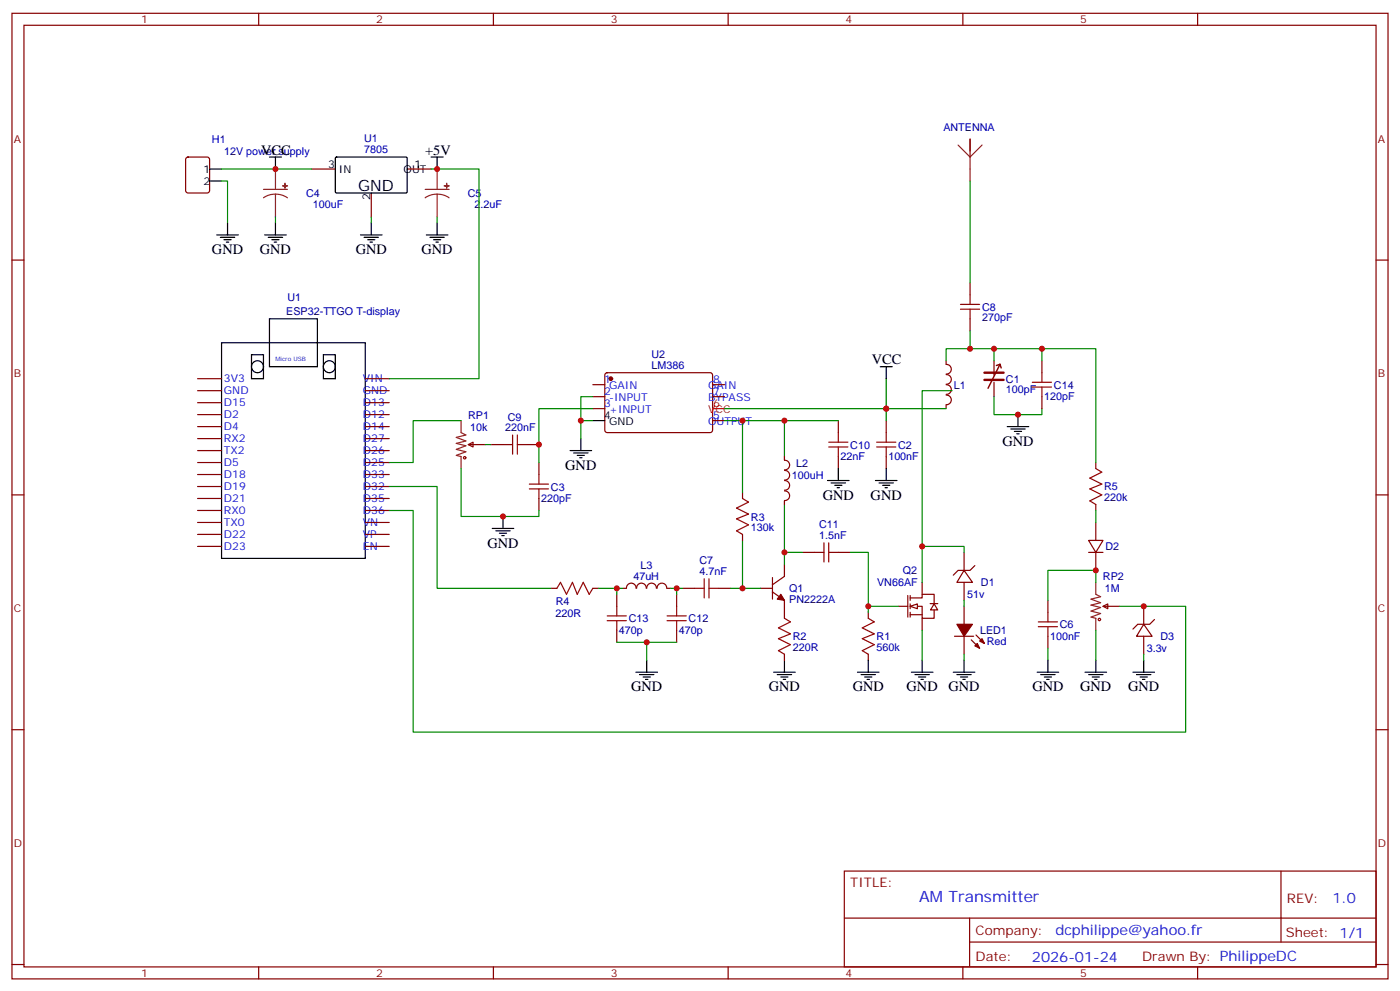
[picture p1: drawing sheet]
<svg xmlns="http://www.w3.org/2000/svg" width="412mm" height="292mm" viewBox="0 0 412 292" stroke-linecap="round" stroke-linejoin="round" font-family="sans-serif">
<g fill="none" stroke="#870000" stroke-width=".35">
<path d="M3.5 3.9h405.4v284.4h-405.4zM7.1 7.4h398.2v277.3h-398.2zM76.2 3.9v3.5M145.3 3.9v3.5M214.5 3.9v3.5M283.6 3.9v3.5M352.8 3.9v3.5M54.9 46.5l.5-.3h5.6l.7 .5v9.4l-.4 .7h-5.9l-.7-.4v-9.4zM3.5 76.6h3.6M405.3 76.6h3.6M3.5 145.7h3.6M405.3 145.7h3.6"/>
<path d="M264.6 178.5h2.8M267.4 175.4v6.3M268.1 178.5h3.5v3.6h3.6v-2.5M268.1 176.1h3.5v-1.1h3.6v2.8M268.1 175.4v1.4M268.1 177.8v1.4M271.6 171.5v3.5M274 177.8h2.2M275.2 177.8l1 1.8h-2.1zM268.1 180.3v1.4M268.1 181h3.5M271.6 182.1v3.5"/>
<path d="M3.5 214.9h3.6M405.3 214.9h3.6M248.7 256.5h156.6v28.2h-156.6zM377.3 256.5v20.9M248.7 270.4h156.5M285.6 277.4h119.6M285.6 270.4v14.1M3.5 284h3.6M76.2 284.7v3.6M145.3 284.7v3.6M214.5 284.7v3.6M283.6 284.7v3.6"/>
<path d="M352.8 284.7v3.6M405.3 284h3.6"/>
</g>
<g fill="none" stroke="#000" stroke-width=".35">
<path d="M61.7 49.8h3.6M61.7 53.3h3.6M79.4 46.2h3.5M81.1 46.2v3.6M63.9 69.2h6.3M64.9 69.9h4.2M66 70.6h2.1M66.7 71.3h.7M67 65.7v3.5M268.5 197.9h6.3M269.5 198.6h4.3M270.6 199.4h2.1"/>
<path d="M271.6 194.4v3.5M271.3 200.1h.7"/>
</g>
<path d="M65.3 53.3h1.7v12.4M65.3 49.8h15.8" fill="none" stroke="#008700" stroke-width=".35"/>
<path d="M268.1 178.5l2.1-.7v1.4z" fill="#fff" stroke="#870000" stroke-width=".35"/>
<g fill="none" stroke="#8c2424" stroke-width=".35">
<path d="M77.6 55.8h7.1M81.1 57.2l-1.8 .2-1.7 .8M81.1 57.2l1.9 .2 1.7 .8M81.1 49.8v6M81.1 57.2v6.7M125.2 55.8h7.1M128.8 57.2l-1.9 .2-1.7 .8M128.8 57.2l1.8 .2 1.7 .8M128.8 49.8v6M128.8 57.2v6.7M282.2 42.7l3.6 3.5M285.8 46.2v7.1"/>
<path d="M289.3 42.7l-3.5 3.5M135.8 123.9v3.5l1.4 .7-2.8 .7 2.8 1.1-2.8 .7 2.8 .7-2.8 1 2.8 .7-2.8 1.1 1.4 .3v3.6M322.8 171.5v3.5l1.4 .7-2.8 .7 2.8 1.1-2.8 .7 2.8 .7-2.8 1.1 2.8 .7-2.8 1 1.4 .4v3.5"/>
</g>
<g fill="#8c2424" stroke="#8c2424" stroke-width=".35">
<path d="M83.3 54.7l1.4 .1z"/>
<path d="M83.9 54l.1 1.4z"/>
<path d="M130.9 54.7l1.4 .1z"/>
<path d="M131.6 54v1.4z"/>
</g>
<g fill="none" stroke="#000" stroke-width=".35">
<path d="M98.8 46.4l.3-.2 20.7 .1 .1 .3v10.1l-.3 .1h-20.6l-.2-.3zM127 46.2h3.5M128.8 46.2v3.6M78 69.2h6.3M79 69.9h4.3M80.1 70.6h2.1M80.8 71.3h.7M81.1 65.7v3.5M106.2 69.2h6.3M107.2 69.9h4.3M108.3 70.6h2.1M109 71.3h.7"/>
<path d="M109.4 65.7v3.5M125.6 69.2h6.3M126.6 69.9h4.3M127.7 70.6h2.1M128.4 71.3h.7M128.8 65.7v3.5M79.4 93.9h14.1v14.1h-14.1zM65.3 100.9h42.3v63.5h-42.3zM74.1 104.5h3.5v7h-3.5zM95.2 104.5h3.6v7h-3.6zM259.3 108h3.5M261.1 108v3.5"/>
<path d="M167.9 132.7h6.4M169 133.4h4.2M170 134.1h2.2M170.7 134.8h.7M171.1 129.2v3.5M174.6 123.9h3.6M246.9 138v3.5M261.1 138v3.5M296.7 125.6h6.3M297.7 126.3h4.3M298.8 127h2.1M299.5 127.7h.7"/>
<path d="M299.9 122.1v3.5M145 155.6h6.3M146 156.3h4.3M147.1 157h2.1M147.8 157.7h.7M148.2 152.1v3.5M243.8 141.5h6.3M244.8 142.2h4.3M245.9 142.9h2.1M246.6 143.6h.7M257.9 141.5h6.3M258.9 142.2h4.3"/>
<path d="M260 142.9h2.1M260.7 143.6h.7M187.3 197.9h6.4M188.4 198.6h4.2M189.4 199.4h2.2M190.5 194.4v3.5M227.9 197.9h6.3M229 198.6h4.2M230 199.4h2.1M231.1 194.4v3.5M252.6 197.9h6.3M253.6 198.6h4.3"/>
<path d="M254.7 199.4h2.1M255.8 194.4v3.5M280.8 197.9h6.4M281.9 198.6h4.2M282.9 199.4h2.1M284 194.4v3.5M305.5 197.9h6.4M306.6 198.6h4.2M307.6 199.4h2.1M308.7 194.4v3.5M319.6 197.9h6.4M320.7 198.6h4.2"/>
<path d="M321.7 199.4h2.1M322.8 194.4v3.5M333.7 197.9h6.4M334.8 198.6h4.2M335.8 199.4h2.2M336.9 194.4v3.5M190.1 200.1h.8M230.7 200.1h.7M255.4 200.1h.7M283.6 200.1h.7M308.3 200.1h.7M322.4 200.1h.7"/>
<path d="M336.5 200.1h.8"/>
<circle cx="75.8" cy="108" r="1.76"/>
<circle cx="97" cy="108" r="1.76"/>
</g>
<g fill="none" stroke="#870000" stroke-width=".35">
<path d="M91.7 49.8h7.1M109.4 56.8v7.1M119.9 49.8h7.1M285.8 41v5.2M285.8 83.3v3.5M285.8 93.9v3.5M58.2 111.5h7.1M58.2 115h7.1M58.2 118.6h7.1M107.6 111.5h7.1M107.6 115h7.1M107.6 118.6h7.1"/>
<path d="M174.6 113.3h3.6M174.6 116.8h3.6M178.4 110l.5-.3 30.6 .1 .4 .7-.1 16.5-.6 .4-30.6-.1-.4-.6v-16.2zM209.9 113.3h3.5M209.9 116.8h3.5M278.7 106.2v1.1M278.7 119.3v1M278.7 107.3a1.41 1.41 0 0 1 1.5 1.4 1.41 1.41 0 0 1-1.5 1.4M278.7 116.3a1.41 1.41 0 0 1 1.5 1.5 1.41 1.41 0 0 1-1.5 1.4M278.7 110.3a1.41 1.41 0 0 1 1.5 1.4 1.41 1.41 0 0 1-1.5 1.4M278.7 113.3a1.41 1.41 0 0 1 1.5 1.4 1.41 1.41 0 0 1-1.5 1.4M306.9 106.2v3.5"/>
<path d="M306.9 116.8v3.5M58.2 122.1h7.1M58.2 125.6h7.1M58.2 129.2h7.1M58.2 132.7h7.1M58.2 136.2h7.1M58.2 139.7h7.1M107.6 122.1h7.1M107.6 125.6h7.1M107.6 129.2h7.1M107.6 132.7h7.1M107.6 136.2h7.1"/>
<path d="M107.6 139.7h7.1M137.9 130.9l1.4-.7v1.4zM137.9 130.9h5M144.6 130.9h3.6M155.2 130.9h3.5M158.7 136.2v3.5M174.6 120.3h3.6M209.9 123.9h3.5M231.1 134.4v1.1M231.1 135.5a1.41 1.41 0 0 1 1.5 1.4 1.41 1.41 0 0 1-1.5 1.5M231.1 138.5a1.41 1.41 0 0 1 1.5 1.4 1.41 1.41 0 0 1-1.5 1.4M246.9 123.9v3.5"/>
<path d="M246.9 134.4v3.6M261.1 123.9v3.5M261.1 134.4v3.6M322.8 136.2v1.8M58.2 143.3h7.1M58.2 146.8h7.1M58.2 150.3h7.1M58.2 153.8h7.1M58.2 157.4h7.1M107.6 143.3h7.1M107.6 146.8h7.1M107.6 150.3h7.1"/>
<path d="M107.6 153.8h7.1M107.6 157.4h7.1M158.7 146.8v3.5M218.7 145v1.8M218.7 157.4v1.7M231.1 147.5v1.1M231.1 144.6a1.41 1.41 0 0 1 1.5 1.4 1.41 1.41 0 0 1-1.5 1.4M231.1 141.5a1.41 1.41 0 0 1 1.5 1.4 1.41 1.41 0 0 1-1.5 1.4M320.7 159.1h4.2l-2.1 3.6zM322.8 148.6v1.7M322.8 153.8v5.3M58.2 160.9h7.1"/>
<path d="M107.6 160.9h7.1M162.3 173.2h1.7M174.6 173.2h1.8M181.7 175v3.5M183.4 173.2h1.1M184.5 173.2a1.41 1.41 0 0 1 1.5-1.5 1.41 1.41 0 0 1 1.4 1.5M187.5 173.2a1.41 1.41 0 0 1 1.4-1.5 1.41 1.41 0 0 1 1.4 1.5M190.5 173.2a1.41 1.41 0 0 1 1.4-1.5 1.41 1.41 0 0 1 1.4 1.5M193.6 173.2a1.41 1.41 0 0 1 1.4-1.5 1.41 1.41 0 0 1 1.4 1.5M196.5 173.2h1.1M199.3 175v3.5M201.1 173.2h3.5"/>
<path d="M211.7 173.2h3.5M224 173.2h3.5M227.5 174.3l3.6 2.5v5.3M227.5 170.1v6.3M231.1 166.2v3.5l-3.6 2.5M236.4 162.7h3.5M246.9 162.7h3.6M284 168l2.5 3.5h-4.6zM284 162.7v5.3M284 171.5v5.3M284 178.5v5.3M287.2 166.5l-1.4 1.5h-3.6l-1.4 1.4"/>
<path d="M308.7 176.8v3.5M320.7 162.7h4.2M322.8 162.7v5.3M324.9 178.5l1.4-.7v1.4zM324.9 178.5h4.9M336.9 178.5v5.3M181.7 185.6v3.5M199.3 185.6v3.5M231.1 192.7v1.7M255.8 180.3v1.8M255.8 192.7v1.7M281.2 187.4h5.6"/>
<path d="M284 187.4v5.3M286.1 188.4l2.5 2.5M287.5 187l2.5 2.5M308.7 187.4v3.5M336.9 183.8l2.5 3.6h-4.6zM336.9 187.4v5.3M340.1 182.4l-1.4 1.4h-3.6l-1.4 1.4"/>
</g>
<g fill="#870000" stroke="#870000" stroke-width=".35">
<path d="M287.9 189.5l.7 1.4-1.4-.7z"/>
<path d="M288.6 188.8l.7-.7 .7 1.4z"/>
<path d="M281.9 183.8h4.6l-2.5 3.6z"/>
<path d="M230 175l1.1 1.8-2.1-.4z"/>
<circle cx="179.9" cy="111.5" r=".53"/>
</g>
<g fill="none" stroke="#a10000" stroke-width=".35">
<path d="M282.9 89.6h5.7M282.9 91.1h5.7M285.8 86.8v2.8M285.8 91.1v2.8M304.1 114h5.6M304.1 112.6h5.6M306.9 109.7v2.9M306.9 114v2.8M148.2 130.9h2.8M151 128.1v5.6M152.4 128.1v5.6M152.4 130.9h2.8"/>
<path d="M158.7 139.7v2.9M244.1 131.6h5.7M244.1 130.2h5.7M246.9 127.4v2.8M246.9 131.6v2.8M258.2 131.6h5.7M258.2 130.2h5.7M261.1 127.4v2.8M261.1 131.6v2.8M322.8 138l1.8 1-3.6 1.8 3.6 1.8-3.6 1.4 3.6 1.7-3.6 1.8 1.8 1.1M155.9 142.6h5.7M155.9 144h5.7"/>
<path d="M158.7 144v2.8M218.7 146.8l1.8 1-3.5 1.8 3.5 1.8-3.5 1.4 3.5 1.8-3.5 1.7 1.7 1.1M242.7 159.8v5.7M244.1 159.8v5.7M164 173.2l1.1-1.7 1.8 3.5 1.7-3.5 1.4 3.5 1.8-3.5 1.8 3.5 1-1.8M181.7 178.5v2.9M199.3 178.5v2.9M204.6 173.2h2.8M207.4 170.4v5.7M208.8 170.4v5.7M208.8 173.2h2.9M239.9 162.7h2.8"/>
<path d="M244.1 162.7h2.8M178.9 182.8h5.6M178.9 181.4h5.6M181.7 182.8v2.8M196.5 182.8h5.6M196.5 181.4h5.6M199.3 182.8v2.8M231.1 182.1l1.7 1-3.5 1.8 3.5 1.8-3.5 1.4 3.5 1.7-3.5 1.8 1.8 1.1M255.8 182.1l1.7 1-3.5 1.8 3.5 1.8-3.5 1.4 3.5 1.7-3.5 1.8 1.8 1.1M305.9 184.5h5.6M305.9 183.1h5.6M308.7 180.3v2.8"/>
<path d="M308.7 184.5v2.9"/>
<circle cx="136.9" cy="134.8" r=".35"/>
<circle cx="323.9" cy="182.4" r=".35"/>
</g>
<path d="M209.9 120.3h3.5" fill="none" stroke="#f00" stroke-width=".35"/>
<g fill="none" stroke="#008700" stroke-width=".35">
<path d="M81.1 49.8h10.6M127 49.8h14.1v61.7h-26.4M285.8 53.3v30M81.1 63.9v1.8M109.4 63.9v1.8M128.8 63.9v1.8M285.8 97.4v5.3M174.6 116.8h-3.5v12.4M261.1 111.5v8.8h-47.7M278.7 106.2v-3.5h44.1v33.5M280.5 115h-8.9v45.9M292.8 116.8v5.3h14.1v-1.8"/>
<path d="M292.8 102.7v3.5M306.9 102.7v3.5M135.8 123.9h-14.1v12.3h-7M135.8 138v14.1h22.9v-1.8M142.9 130.9h1.7M171.1 123.9h3.5M174.6 120.3h-15.9v15.9M213.4 123.9h17.7v10.5M218.7 123.9v21.1M231.1 123.9h15.8M278.7 120.3h-17.6v3.6M114.7 150.3h7v65.3h227.5v-37.1h-19.4"/>
<path d="M114.7 143.3h14.1v29.9h33.5M218.7 159.1v14.1h5.3M231.1 148.6v17.6M322.8 150.3v3.5M176.4 173.2h5.3M183.4 173.2h-1.7v1.8M197.6 173.2h3.5M199.3 173.2v1.8M215.2 173.2h3.5M231.1 162.7h5.3M250.5 162.7h5.3v15.8h8.8M255.8 178.5v1.8"/>
<path d="M284 162.7v-1.8h-12.4v10.6M284 176.8v1.7M322.8 171.5v-3.5h-14.1v8.8M181.7 189.1h17.6M190.5 189.1v5.3M271.6 185.6v8.8M284 192.7v1.7M308.7 190.9v3.5M322.8 185.6v8.8M336.9 192.7v1.7"/>
</g>
<path d="M292.8 106.2v4.3M292.8 112.6v4.2" fill="none" stroke="#850000" stroke-width=".35"/>
<path d="M290 111.9h5.6M290 109.7h5.6" fill="none" stroke="#850000" stroke-width=".71"/>
<path d="M294.6 107.3l-3.6 7M294.6 107.3l-1.1 .3M294.6 107.3l.3 1" fill="none" stroke="#850000" stroke-width=".42"/>
<g fill="#c00">
<circle cx="81.1" cy="49.8" r=".88"/>
<circle cx="261.1" cy="120.3" r=".88"/>
<circle cx="231.1" cy="123.9" r=".88"/>
<circle cx="271.6" cy="160.9" r=".88"/>
<circle cx="255.8" cy="178.5" r=".88"/>
<circle cx="218.7" cy="123.9" r=".88"/>
<circle cx="231.1" cy="162.7" r=".88"/>
<circle cx="218.7" cy="173.2" r=".88"/>
<circle cx="199.3" cy="173.2" r=".88"/>
<circle cx="190.5" cy="189.1" r=".88"/>
<circle cx="181.7" cy="173.2" r=".88"/>
<circle cx="171.1" cy="123.9" r=".88"/>
<circle cx="128.8" cy="49.8" r=".88"/>
<circle cx="158.8" cy="130.9" r=".88"/>
<circle cx="148.2" cy="152.1" r=".88"/>
<circle cx="285.8" cy="102.7" r=".88"/>
<circle cx="299.9" cy="122.1" r=".88"/>
<circle cx="292.8" cy="102.7" r=".88"/>
<circle cx="306.9" cy="102.7" r=".88"/>
<circle cx="336.9" cy="178.5" r=".88"/>
<circle cx="322.8" cy="168" r=".88"/>
</g>
<text font-size="4.6" x="105.5" y="56.1">GND</text>
<text font-size="4.6" fill="#00f" x="270.8" y="265.5">AM Transmitter</text>
<g font-size="4.2">
<text x="76.9" y="45.5">VCC</text>
<text x="125.2" y="45.5">+5V</text>
<text x="62.4" y="74.8">GND</text>
<text x="76.6" y="74.8">GND</text>
<text x="104.8" y="74.8">GND</text>
<text x="124.2" y="74.8">GND</text>
<text x="256.8" y="107.3">VCC</text>
<text x="295.3" y="131.3">GND</text>
<text x="166.5" y="138.3">GND</text>
<text x="242.4" y="147.1">GND</text>
<text x="256.5" y="147.1">GND</text>
<text x="143.6" y="161.3">GND</text>
<text x="185.9" y="203.6">GND</text>
<text x="226.5" y="203.6">GND</text>
<text x="251.2" y="203.6">GND</text>
<text x="267.1" y="203.6">GND</text>
<text x="279.4" y="203.6">GND</text>
<text x="304.1" y="203.6">GND</text>
<text x="318.2" y="203.6">GND</text>
<text x="332.3" y="203.6">GND</text>
</g>
<g font-size="4.2" fill="#00f">
<text x="392.5" y="265.8">1.0</text>
<text x="310.9" y="275.3">dcphilippe@yahoo.fr</text>
<text x="304" y="283.1">2026-01-24</text>
</g>
<g font-size="3.9" fill="#800">
<text x="250.5" y="261.1">TITLE:</text>
<text x="379.1" y="265.8">REV:</text>
<text x="287.4" y="275.3">Company:</text>
<text x="378.7" y="275.9">Sheet: 1/1</text>
<text x="287.4" y="283">Date:</text>
<text x="336.4" y="283.1">Drawn By: PhilippeDC</text>
</g>
<g font-size="3.2" fill="#800">
<text x="41.6" y="6.9">1</text>
<text x="110.8" y="6.9">2</text>
<text x="179.9" y="6.9">3</text>
<text x="249.1" y="6.9">4</text>
<text x="318.2" y="6.9">5</text>
<text x="4.1" y="42">A</text>
<text x="405.9" y="42">A</text>
<text x="4.1" y="111.2">B</text>
<text x="405.9" y="111.2">B</text>
<text x="4.1" y="180.3">C</text>
<text x="405.9" y="180.3">C</text>
<text x="4.1" y="249.4">D</text>
<text x="405.9" y="249.4">D</text>
<text x="41.6" y="287.7">1</text>
<text x="110.8" y="287.7">2</text>
<text x="179.9" y="287.7">3</text>
<text x="249.1" y="287.7">4</text>
<text x="318.2" y="287.7">5</text>
</g>
<g font-size="3.2" fill="#000080">
<text x="107.3" y="41.9">U1</text>
<text x="277.9" y="38.6">ANTENNA</text>
<text x="62.4" y="42.1">H1</text>
<text x="66" y="45.7">12V power supply</text>
<text x="107.3" y="45.1">7805</text>
<text x="90.2" y="58.1">C4</text>
<text x="137.8" y="58.1">C5</text>
<text x="92.1" y="61.1">100uF</text>
<text x="139.8" y="61.1">2.2uF</text>
<text x="84.7" y="88.6">U1</text>
<text x="84.3" y="92.8">ESP32-TTGO T-display</text>
<text x="289.3" y="94.7">270pF</text>
<text x="289.3" y="91.5">C8</text>
<text x="191.9" y="105.6">U2</text>
<text x="191.9" y="108.6">LM386</text>
<text x="296.3" y="112.7">C1</text>
<text x="280.9" y="114.4">L1</text>
<text x="296.3" y="115.9">100pF</text>
<text x="307.5" y="117.9">120pF</text>
<text x="310.4" y="114.5">C14</text>
<text x="137.9" y="123.3">RP1</text>
<text x="149.6" y="123.9">C9</text>
<text x="138.5" y="126.8">10k</text>
<text x="148.8" y="126.9">220nF</text>
<text x="234.5" y="137.4">L2</text>
<text x="247.6" y="135.6">22nF</text>
<text x="250.5" y="132.1">C10</text>
<text x="261.7" y="135.6">100nF</text>
<text x="264.6" y="132.1">C2</text>
<text x="233.3" y="140.9">100uH</text>
<text x="159.4" y="147.9">220pF</text>
<text x="162.3" y="144.5">C3</text>
<text x="325.3" y="147.5">220k</text>
<text x="325.3" y="144.4">R5</text>
<text x="221.2" y="153.3">R3</text>
<text x="241.3" y="155.6">C11</text>
<text x="221.2" y="156.4">130k</text>
<text x="241.3" y="158.8">1.5nF</text>
<text x="188.7" y="167.6">L3</text>
<text x="206" y="166.2">C7</text>
<text x="325.6" y="162">D2</text>
<text x="186.6" y="170.9">47uH</text>
<text x="206" y="169.4">4.7nF</text>
<text x="258.4" y="172.7">VN66AF</text>
<text x="265.9" y="169.2">Q2</text>
<text x="288.9" y="172.7">D1</text>
<text x="324.9" y="170.9">RP2</text>
<text x="163.7" y="178">R4</text>
<text x="232.5" y="177.5">PN2222A</text>
<text x="232.5" y="174.5">Q1</text>
<text x="284.9" y="176.2">51v</text>
<text x="325.4" y="174.5">1M</text>
<text x="163.6" y="181.6">220R</text>
<text x="185.2" y="183.3">C13</text>
<text x="202.8" y="183.3">C12</text>
<text x="312.2" y="185">C6</text>
<text x="182.3" y="186.7">470p</text>
<text x="199.9" y="186.7">470p</text>
<text x="233.5" y="191.6">220R</text>
<text x="233.5" y="188.5">R2</text>
<text x="258.2" y="191.6">560k</text>
<text x="258.2" y="188.5">R1</text>
<text x="288.7" y="186.7">LED1</text>
<text x="290.7" y="189.9">Red</text>
<text x="309.3" y="188.5">100nF</text>
<text x="341.9" y="188.6">D3</text>
<text x="337.8" y="192.1">3.3v</text>
</g>
<g font-size="3.2">
<text x="60" y="50.8">1</text>
<text x="96.7" y="49.4">3</text>
<text x="99.8" y="50.8">IN</text>
<text x="118.9" y="50.8">OUT</text>
<text x="122.1" y="49.4">1</text>
<text x="60" y="54.4">2</text>
<text x="109" y="58.9" transform="rotate(-90 109 58.9)">2</text>
<text x="178" y="123.5">4</text>
<text x="179.5" y="125.3">GND</text>
</g>
<g font-size="3.2" fill="#00f">
<text x="66" y="112.6">3V3</text>
<text x="106.9" y="112.6">VIN</text>
<text x="178" y="112.9">1</text>
<text x="210.1" y="112.9">8</text>
<text x="66" y="116.1">GND</text>
<text x="66" y="119.6">D15</text>
<text x="106.9" y="116.1">GND</text>
<text x="106.9" y="119.6">D13</text>
<text x="178" y="116.5">2</text>
<text x="178" y="120">3</text>
<text x="179.5" y="114.7">GAIN</text>
<text x="179.5" y="118.2">-INPUT</text>
<text x="208.6" y="118.2">BYPASS</text>
<text x="208.6" y="114.7">GAIN</text>
<text x="210.1" y="116.5">7</text>
<text x="66" y="123.2">D2</text>
<text x="106.9" y="123.2">D12</text>
<text x="179.5" y="121.7">+INPUT</text>
<text x="208.6" y="125.3">OUTPUT</text>
<text x="210.1" y="123.5">5</text>
<text x="66" y="126.7">D4</text>
<text x="66" y="130.2">RX2</text>
<text x="106.9" y="130.2">D27</text>
<text x="106.9" y="126.7">D14</text>
<text x="66" y="133.7">TX2</text>
<text x="66" y="137.3">D5</text>
<text x="106.9" y="133.7">D26</text>
<text x="106.9" y="137.3">D25</text>
<text x="66" y="140.8">D18</text>
<text x="106.9" y="140.8">D33</text>
<text x="66" y="144.3">D19</text>
<text x="66" y="147.8">D21</text>
<text x="106.9" y="144.3">D32</text>
<text x="106.9" y="147.8">D35</text>
<text x="66" y="151.4">RX0</text>
<text x="66" y="154.9">TX0</text>
<text x="106.9" y="151.4">D36</text>
<text x="106.9" y="154.9">VN</text>
<text x="66" y="158.4">D22</text>
<text x="66" y="162">D23</text>
<text x="106.9" y="158.4">VP</text>
<text x="106.9" y="162">EN</text>
</g>
<g font-size="3.2" fill="#f00">
<text x="210.1" y="120">6</text>
<text x="208.6" y="121.7">VCC</text>
</g>
<text font-size="1.8" fill="#00f" x="81.1" y="106.2">Micro USB</text>
</svg>
